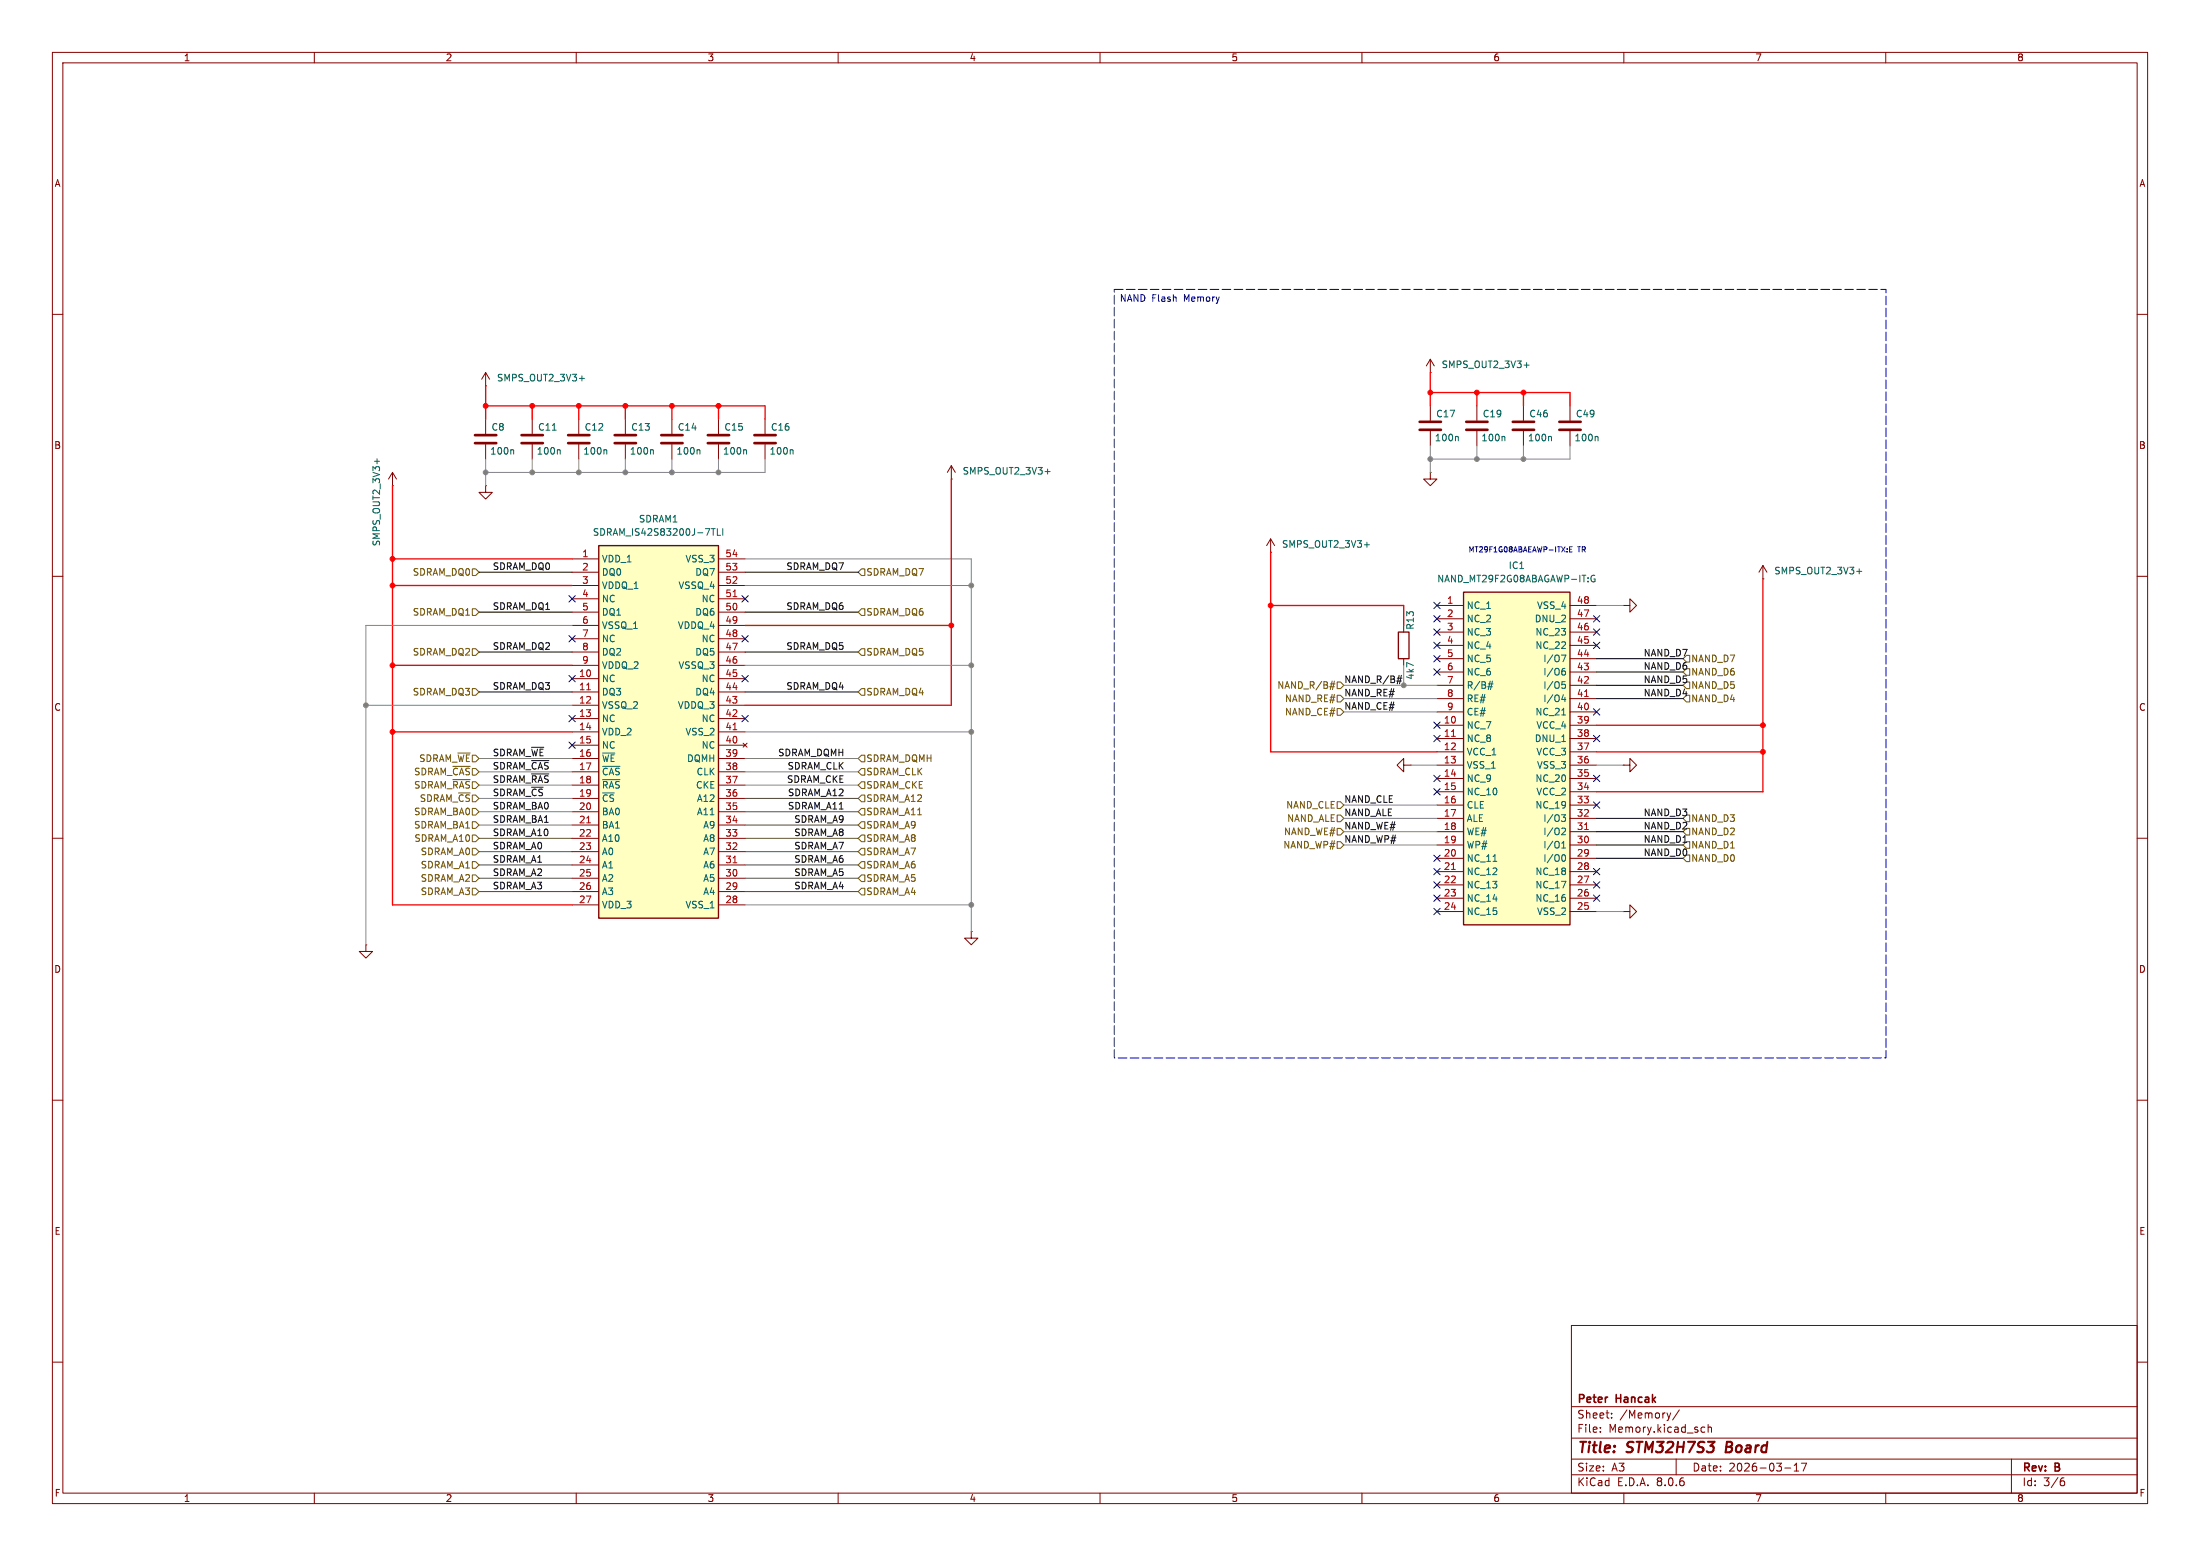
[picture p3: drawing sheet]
<svg xmlns="http://www.w3.org/2000/svg" width="420mm" height="297mm" viewBox="0 0 420 297" stroke-linecap="round" stroke-linejoin="round" font-family="sans-serif">
<g fill="none" stroke="#840000" stroke-width=".19">
<path d="M10 10h400v277h-400zM12 12h396v273h-396zM60 10v2M110 10v2M160 10v2M210 10v2M260 10v2M310 10v2M360 10v2M10 60h2M408 60h2M10 110h2"/>
<path d="M408 110h2M10 160h2M408 160h2M69.8 180.3v1.3h-1.2l1.2 1.3 1.3-1.3h-1.3M69.8 180.3h.1M10 210h2M408 210h2M10 260h2M300 253h108v32h-108zM408 260h2M300 278.5h108M300 274.5h108"/>
<path d="M300 268.5h108M305.5 273.2v.2M305.5 272.5v.1M307.7 270.5v.2M307.7 269.8v.1M318.9 269.7l-.3 1M320 278.5v3M320.6 269.1l-1.3 1.9M325 272.4l.4 .1M325.4 273.3l-.4 .1M326.1 272.5l.2-.1 .4 .1v.9M326.1 271.9v1.5"/>
<path d="M342.5 279.7l.4-.4v1.5M343.9 279.3h1l-.7 1.5M384 278.5v6.5M60 285v2M110 285v2M160 285v2M210 285v2M260 285v2M300 281.5h108M310 285v2M340.7 280.2h1.2M342.5 280.8h.9"/>
<path d="M360 285v2M393.6 282.7h.3l.3 .2-.1 .5-.5 .2M394 282.1l-.4 .1"/>
</g>
<path d="M329.7 275.2l-.3 2h.8" fill="none" stroke="#840000" stroke-width=".4"/>
<path d="M114.3 104.1h22.9v71.2h-22.9z" fill="#ffffc2"/>
<path d="M114.3 104.1h22.9v71.2h-22.9zM267 120.7h2v5h-2z" fill="none" stroke="#840000" stroke-width=".25"/>
<g fill="none" stroke="#840000" stroke-width=".19">
<path d="M92.7 73.7h.1M92.7 71.1v2.6M92.7 71.1l-.8 1.3M92.7 71.1l.8 1.3M74.9 92.7h.1M74.9 90.2l-.7 1.2M74.9 90.2v2.5M74.9 90.2l.8 1.2M92.7 92.7v1.3h-1.3l1.3 1.3 1.3-1.3h-1.3M92.7 92.7h.1M92.7 80v2.8M92.7 84.8v2.8"/>
<path d="M101.6 80v2.8M101.6 84.8v2.8M110.5 80v2.8M110.5 84.8v2.8M119.4 80v2.8M119.4 84.8v2.8M128.3 80v2.8M128.3 84.8v2.8M137.2 80v2.8M137.2 84.8v2.8M146 80v2.8M146 84.8v2.8"/>
<path d="M181.6 91.4h.1M181.6 88.9l-.8 1.3M181.6 88.9v2.5M181.6 88.9l.8 1.3M109.2 106.7h5.1M109.2 109.2h5.1M109.2 111.8h5.1M109.2 114.3h5.1M109.2 119.4h5.1M109.2 116.8h5.1M137.2 106.7h5M137.2 109.2h5"/>
<path d="M137.2 111.8h5M137.2 114.3h5M137.2 119.4h5M137.2 116.8h5M242.6 105.4h.1M242.6 102.9l-.8 1.2M242.6 102.9v2.5M242.6 102.9l.7 1.2M268 119.4v1.3M309.9 115.6h1.2v1.2l1.3-1.2-1.3-1.3v1.3M309.9 115.6h.1M109.2 129.5h5.1"/>
<path d="M109.2 132.1h5.1M109.2 134.6h5.1M109.2 137.2h5.1M109.2 139.7h5.1M109.2 127h5.1M109.2 124.5h5.1M109.2 121.9h5.1M137.2 129.5h5M137.2 132.1h5M137.2 134.6h5M137.2 137.2h5M137.2 139.7h5"/>
<path d="M137.2 127h5M137.2 124.5h5M137.2 121.9h5M268 125.7v1.3M109.2 142.2h5.1M109.2 144.8h5.1M109.2 147.3h5.1M109.2 149.9h5.1M109.2 152.4h5.1M109.2 154.9h5.1M109.2 157.5h5.1M137.2 142.2h5"/>
<path d="M137.2 144.8h5M137.2 147.3h5M137.2 149.9h5M137.2 152.4h5M137.2 154.9h5M137.2 157.5h5M141.9 141.9l.7 .7M142.6 141.9l-.7 .7M268 146.1v1.2l-1.3-1.2 1.3-1.3v1.3h1.2M269.2 146.1h.1M309.9 146.1h1.2v1.2l1.3-1.2-1.3-1.3v1.3M309.9 146.1h.1"/>
<path d="M109.2 160h5.1M109.2 162.6h5.1M109.2 165.1h5.1M109.2 167.6h5.1M109.2 170.2h5.1M109.2 172.7h5.1M137.2 160h5M137.2 162.6h5M137.2 165.1h5M137.2 167.6h5M137.2 170.2h5M137.2 172.7h5"/>
<path d="M185.4 177.8v1.3h-1.3l1.3 1.2 1.3-1.2h-1.3M185.4 177.8h.1"/>
</g>
<path d="M139.9 113.9h.8M112 131.7h.7M139.9 139.3h.8M112 157.1h.7M139.9 164.7h.8" fill="none" stroke="#a90000" stroke-width=".19"/>
<g fill="none" stroke="#006464" stroke-width=".19">
<path d="M110.6 72.2h1M72 87.6v.9M97.9 85.8l.2 .2v.7M105.4 82.1h.8M106.8 85.8l.1 .2v.7M115.7 85.8l.1 .2v.7M124.5 85.8l.2 .2v.7M133.4 85.8l.2 .2v.7M142.3 85.8l.2 .2v.7M151.2 85.8l.2 .2v.7M199.5 90h1M135.8 100.9h.7"/>
<path d="M136.2 100.9v1.3M136.9 100.9v1.3h.7M138 100.9v1.3M260.5 104h.9M115 146.3h3.3M115 148.8h3.3"/>
</g>
<g fill="none" stroke="#840000" stroke-width=".51">
<path d="M90.7 84.6h4M90.7 83.1h4M99.6 84.6h4M99.6 83.1h4M108.5 84.6h4M108.5 83.1h4M117.3 84.6h4.1M117.3 83.1h4.1M126.2 84.6h4.1M126.2 83.1h4.1M135.1 84.6h4.1M135.1 83.1h4.1"/>
<path d="M144 84.6h4.1M144 83.1h4.1"/>
</g>
<path d="M279.4 113h20.3v63.5h-20.3z" fill="#ffffc2"/>
<path d="M279.4 113h20.3v63.5h-20.3z" fill="none" stroke="#840000" stroke-width=".25"/>
<g fill="none" stroke="#840000" stroke-width=".19">
<path d="M273 71.1h.1M273 68.6v2.5M273 77.5v2.8M273 68.6l-.7 1.3M273 68.6l.8 1.3M281.9 77.5v2.8M290.8 77.5v2.8M299.7 77.5v2.8M273 90.2v1.2h-1.2l1.2 1.3 1.3-1.3h-1.3M273 90.2h.1M273 82.3v2.8M281.9 82.3v2.8"/>
<path d="M290.8 82.3v2.8M299.7 82.3v2.8M274.3 115.6h5.1M274.3 118.1h5.1M299.7 115.6h5.1M299.7 118.1h5.1M336.5 110.5h.1M336.5 108l-.7 1.2M336.5 108v2.5M336.5 108l.8 1.2M274.3 138.4h5.1M274.3 120.7h5.1"/>
<path d="M274.3 123.2h5.1M274.3 135.9h5.1M274.3 133.4h5.1M274.3 130.8h5.1M274.3 128.3h5.1M274.3 125.7h5.1M299.7 138.4h5.1M299.7 120.7h5.1M299.7 123.2h5.1M299.7 135.9h5.1M299.7 133.4h5.1M299.7 130.8h5.1"/>
<path d="M299.7 128.3h5.1M299.7 125.7h5.1M274.3 141h5.1M274.3 143.5h5.1M274.3 146.1h5.1M274.3 148.6h5.1M274.3 151.1h5.1M274.3 153.7h5.1M274.3 156.2h5.1M274.3 158.8h5.1M299.7 141h5.1M299.7 143.5h5.1"/>
<path d="M299.7 146.1h5.1M299.7 148.6h5.1M299.7 151.1h5.1M299.7 153.7h5.1M299.7 156.2h5.1M299.7 158.8h5.1M274.3 161.3h5.1M274.3 163.8h5.1M274.3 166.4h5.1M274.3 168.9h5.1M274.3 171.5h5.1M274.3 174h5.1"/>
<path d="M299.7 161.3h5.1M299.7 163.8h5.1M299.7 166.4h5.1M299.7 168.9h5.1M299.7 171.5h5.1M299.7 174h5.1M309.9 174h1.2v1.3l1.3-1.3-1.3-1.3v1.3M309.9 174h.1"/>
</g>
<path d="M302.5 132.9h.7M277.1 140.6h.7M302.5 158.3h.7M277.1 166h.7" fill="none" stroke="#a90000" stroke-width=".19"/>
<g fill="none" stroke="#006464" stroke-width=".19">
<path d="M290.9 69.7h1M278.2 83.3l.2 .2v.6M287.1 83.3l.2 .2v.6M296 83.3l.2 .2v.6M304.9 83.3l.2 .2v.6M304.4 109.9a.59 .59 0 0 0-.7 .5 .59 .59 0 0 0 .7 .6l.1-.5h-.2M354.4 109.1h1M284 131.1h.9M284.1 130.5h.9M284.5 130l-.4 1.6M284.9 130l-.4 1.6M298.1 125h.8l-.5 1.3"/>
<path d="M298.1 136.5h.8M298.2 130.1h.6M298.3 130.6h.3l.3 .2-.2 .5-.4 .1M298.4 128.1h.3l.2 .2-.1 .4-.4 .1M298.4 132.6l-.3 .9h.8M298.7 133.1v.8M298.7 127.6h-.3M298.1 155.5h.8l-.5 .5 .4 .1 .1 .4-.3 .3h-.3M298.3 158.1h.4l.2 .3-.8 .9h.8M285 164.4h.8M298.1 161.9h.8M298.1 161l.4-.4v1.3"/>
<path d="M298.3 163.2l.1-.1a.68 .68 0 0 1 .5 .7 .68 .68 0 0 1-.5 .6l-.1-.1"/>
</g>
<path d="M271 82h4.1M271 80.5h4.1M279.9 82h4.1M279.9 80.5h4.1M288.8 82h4.1M288.8 80.5h4.1M297.7 82h4.1M297.7 80.5h4.1" fill="none" stroke="#840000" stroke-width=".51"/>
<g fill="none" stroke="#725600" stroke-width=".19">
<path d="M90.2 108.6h.6l.6 .6-.6 .7h-.6zM90.2 116.2h.6l.6 .6-.6 .7h-.6zM164.5 108.6h.6v1.3h-.6l-.7-.7zM164.5 116.2h.6v1.3h-.6l-.7-.7zM90.2 123.8h.6l.6 .7-.6 .6h-.6zM90.2 131.4h.6l.6 .7-.6 .6h-.6zM164.5 131.4h.6v1.3h-.6l-.7-.6zM164.5 123.8h.6v1.3h-.6l-.7-.6zM253.8 131.1h.9M254 130.5h.9M254.3 130l-.3 1.6M254.7 130l-.3 1.6"/>
<path d="M255.3 135.3h.6l.6 .6-.6 .6h-.6zM255.3 130.2h.6l.6 .6-.6 .6h-.6zM255.3 132.7h.6l.6 .7-.6 .6h-.6zM321.3 133.4l.6-.7h.7v1.3h-.7zM321.3 130.8l.6-.6h.7v1.2h-.7zM321.3 128.3l.6-.7h.7v1.3h-.7zM321.9 125.1h.7v1.3h-.7l-.6-.7zM86.4 148.8h3.4M86.4 146.3h3.4M90.2 159.4h.6l.6 .6-.6 .7h-.6zM90.2 156.8h.6l.6 .7-.6 .6h-.6zM90.2 154.3h.6l.6 .6-.6 .7h-.6z"/>
<path d="M164.5 149.2h.6v1.3h-.6l-.7-.6zM164.5 159.4h.6v1.3h-.6l-.7-.7zM164.5 156.8h.6v1.3h-.6l-.7-.6zM164.5 154.3h.6v1.3h-.6l-.7-.7zM164.5 151.8h.6v1.2h-.6l-.7-.6zM164.5 144.1h.6v1.3h-.6l-.7-.6zM164.5 146.7h.6v1.3h-.6l-.7-.7zM255.3 158.1h.6l.6 .7-.6 .6h-.6zM255.3 153h.6l.6 .7-.6 .6h-.6zM255.3 155.6h.6l.6 .6-.6 .6h-.6zM321.3 156.2l.6-.6h.7v1.2h-.7zM321.3 158.8l.6-.7h.7v1.3h-.7z"/>
<path d="M90.2 169.5h.6l.6 .7-.6 .6h-.6zM90.2 164.5h.6l.6 .6-.6 .6h-.6zM90.2 167h.6l.6 .6-.6 .7h-.6zM90.2 161.9h.6l.6 .7-.6 .6h-.6zM164.5 164.5h.6v1.2h-.6l-.7-.6zM164.5 169.5h.6v1.3h-.6l-.7-.6zM164.5 161.9h.6v1.3h-.6l-.7-.6zM164.5 167h.6v1.3h-.6l-.7-.7zM255.3 160.7h.6l.6 .6-.6 .6h-.6zM321.3 163.8l.6-.6h.7v1.3h-.7zM321.9 160.7h.7v1.2h-.7l-.6-.6z"/>
</g>
<path d="M266.6 130h.9M266.7 129.5h.9M267.1 128.9l-.4 1.6M267.5 128.9l-.3 1.6M101.5 145.2h3.3M101.5 147.7h3.3" fill="none" stroke="#0f0f0f" stroke-width=".19"/>
<path d="M299.6 104.8h.4M300.1 104.4h-.5v1h.5" fill="none" stroke="#0000c2" stroke-width=".19"/>
<path d="M212.7 55.2h147.3v146.7h-147.3z" fill="none" stroke="#0000c2" stroke-width=".19" stroke-dasharray="1.7 .6"/>
<g fill="none" stroke="#848484" stroke-width=".19">
<path d="M92.7 87.6v5.1M101.6 87.6v2.6M110.5 87.6v2.6M119.4 87.6v2.6M128.3 87.6v2.6M137.2 87.6v2.6M146 87.6v2.6h-53.3M273 85.1v5.1M281.9 85.1v2.5M290.8 85.1v2.5M299.7 85.1v2.5h-26.7M109.2 119.4h-39.4v60.9"/>
<path d="M142.2 106.7h43.2v71.1M142.2 111.8h43.2M304.8 115.6h5.1M69.8 134.6h39.4M142.2 139.7h43.2M142.2 127h43.2M256.5 130.8h17.8M256.5 135.9h17.8M256.5 133.4h17.8M268 127v3.8M91.4 147.3h17.8M91.4 144.8h17.8"/>
<path d="M91.4 157.5h17.8M91.4 149.9h17.8M91.4 154.9h17.8M91.4 152.4h17.8M142.2 147.3h21.6M142.2 144.8h21.6M142.2 149.9h21.6M256.5 153.7h17.8M256.5 158.8h17.8M256.5 156.2h17.8M269.2 146.1h5.1M304.8 146.1h5.1"/>
<path d="M142.2 172.7h43.2M256.5 161.3h17.8M304.8 174h5.1"/>
</g>
<g fill="none" stroke="#f00" stroke-width=".25">
<path d="M92.7 77.5h53.3v2.5M92.7 73.7v6.3M101.6 77.5v2.5M110.5 77.5v2.5M119.4 77.5v2.5M128.3 77.5v2.5M137.2 77.5v2.5M273 74.9h26.7v2.6M273 71.1v6.4M281.9 74.9v2.6M290.8 74.9v2.6M74.9 92.7v80h34.3"/>
<path d="M181.6 91.4v43.2h-39.4M74.9 106.7h34.3M74.9 111.8h34.3M142.2 119.4h39.4M242.6 105.4v38.1h31.7M242.6 115.6h25.4v3.8M336.5 110.5v40.6h-31.7M74.9 127h34.3M74.9 139.7h34.3M304.8 138.4h31.7M304.8 143.5h31.7"/>
</g>
<g fill="none" stroke="#484848" stroke-width=".19">
<path d="M142.2 157.5h21.6M142.2 154.9h21.6M142.2 152.4h21.6M91.4 165.1h17.8M91.4 167.6h17.8M91.4 170.2h17.8M91.4 160h17.8M91.4 162.6h17.8M142.2 165.1h21.6M142.2 167.6h21.6M142.2 170.2h21.6M142.2 160h21.6"/>
<path d="M142.2 162.6h21.6"/>
</g>
<g fill="none" stroke="#000" stroke-width=".19">
<path d="M91.4 109.2h17.8M91.4 116.8h17.8M142.2 109.2h21.6M142.2 116.8h21.6M91.4 124.5h17.8M91.4 132.1h17.8M142.2 124.5h21.6M142.2 132.1h21.6M304.8 125.7h16.5M304.8 133.4h16.5M304.8 128.3h16.5M304.8 130.8h16.5"/>
<path d="M304.8 156.2h16.5M304.8 158.8h16.5M304.8 161.3h16.5M304.8 163.8h16.5"/>
</g>
<g fill="none" stroke="#000084" stroke-width=".19">
<path d="M108.6 113.7l1.2 1.2M109.8 113.7l-1.2 1.2M141.6 113.7l1.2 1.2M142.8 113.7l-1.2 1.2M273.7 117.5l1.2 1.2M273.7 115l1.2 1.2M274.9 117.5l-1.2 1.2M274.9 115l-1.2 1.2M304.2 117.5l1.2 1.2M305.4 117.5l-1.2 1.2M108.6 128.9l1.2 1.2M108.6 121.3l1.2 1.2"/>
<path d="M108.6 136.6l1.2 1.2M109.8 128.9l-1.2 1.2M109.8 121.3l-1.2 1.2M109.8 136.6l-1.2 1.2M141.6 128.9l1.2 1.2M141.6 136.6l1.2 1.2M141.6 121.3l1.2 1.2M142.8 128.9l-1.2 1.2M142.8 136.6l-1.2 1.2M142.8 121.3l-1.2 1.2M273.7 127.7l1.2 1.2M273.7 125.1l1.2 1.2"/>
<path d="M273.7 122.6l1.2 1.2M273.7 120l1.2 1.3M273.7 137.8l1.2 1.2M274.9 127.7l-1.2 1.2M274.9 125.1l-1.2 1.2M274.9 122.6l-1.2 1.2M274.9 120l-1.2 1.3M274.9 137.8l-1.2 1.2M304.2 135.3l1.2 1.2M304.2 122.6l1.2 1.2M304.2 120l1.2 1.3M305.4 135.3l-1.2 1.2"/>
<path d="M305.4 122.6l-1.2 1.2M305.4 120l-1.2 1.3M108.6 141.6l1.2 1.2M109.8 141.6l-1.2 1.2M273.7 150.5l1.2 1.2M273.7 140.4l1.2 1.2M273.7 148l1.2 1.2M274.9 148l-1.2 1.2M274.9 150.5l-1.2 1.2M274.9 140.4l-1.2 1.2M304.2 148l1.2 1.2M304.2 140.4l1.2 1.2"/>
<path d="M304.2 153.1l1.2 1.2M305.4 148l-1.2 1.2M305.4 140.4l-1.2 1.2M305.4 153.1l-1.2 1.2M273.7 168.3l1.2 1.2M273.7 170.8l1.2 1.3M273.7 163.2l1.2 1.2M273.7 165.8l1.2 1.2M273.7 173.4l1.2 1.2M274.9 170.8l-1.2 1.3M274.9 165.8l-1.2 1.2M274.9 168.3l-1.2 1.2"/>
<path d="M274.9 163.2l-1.2 1.2M274.9 173.4l-1.2 1.2M304.2 168.3l1.2 1.2M304.2 165.8l1.2 1.2M304.2 170.8l1.2 1.3M305.4 168.3l-1.2 1.2M305.4 165.8l-1.2 1.2M305.4 170.8l-1.2 1.3"/>
</g>
<g fill="#848484" stroke="#848484" stroke-width=".19">
<circle cx="290.8" cy="87.6" r=".46"/>
<circle cx="281.9" cy="87.6" r=".46"/>
<circle cx="273" cy="87.6" r=".46"/>
<circle cx="268" cy="130.8" r=".46"/>
<circle cx="185.4" cy="139.7" r=".46"/>
<circle cx="185.4" cy="172.7" r=".46"/>
<circle cx="185.4" cy="111.8" r=".46"/>
<circle cx="128.3" cy="90.2" r=".46"/>
<circle cx="137.2" cy="90.2" r=".46"/>
<circle cx="119.4" cy="90.2" r=".46"/>
<circle cx="110.5" cy="90.2" r=".46"/>
<circle cx="92.7" cy="90.2" r=".46"/>
<circle cx="101.6" cy="90.2" r=".46"/>
<circle cx="69.8" cy="134.6" r=".46"/>
<circle cx="185.4" cy="127" r=".46"/>
</g>
<g fill="#f00" stroke="#f00" stroke-width=".19">
<circle cx="242.6" cy="115.6" r=".46"/>
<circle cx="281.9" cy="74.9" r=".46"/>
<circle cx="273" cy="74.9" r=".46"/>
<circle cx="290.8" cy="74.9" r=".46"/>
<circle cx="336.5" cy="138.4" r=".46"/>
<circle cx="336.5" cy="143.5" r=".46"/>
<circle cx="128.3" cy="77.5" r=".46"/>
<circle cx="119.4" cy="77.5" r=".46"/>
<circle cx="137.2" cy="77.5" r=".46"/>
<circle cx="110.5" cy="77.5" r=".46"/>
<circle cx="74.9" cy="111.8" r=".46"/>
<circle cx="74.9" cy="106.7" r=".46"/>
<circle cx="92.7" cy="77.5" r=".46"/>
<circle cx="101.6" cy="77.5" r=".46"/>
<circle cx="74.9" cy="139.7" r=".46"/>
<circle cx="74.9" cy="127" r=".46"/>
<circle cx="181.6" cy="119.4" r=".46"/>
</g>
<g font-size="2.8" fill="#840000">
<text x="301" y="277.9">Title:</text>
<text x="310.6" y="277.9">STM32H7S3</text>
<text x="330.3" y="277.9">Board</text>
</g>
<g font-size="2.1" fill="#840000">
<text x="301" y="268.2">Peter</text>
<text x="308.6" y="268.2">Hancak</text>
<text x="301" y="273.7">File:</text>
<text x="301" y="271">Sheet:</text>
<text x="307.1" y="273.7">Memory.kicad_sch</text>
<text x="309.2" y="271">/Memory/</text>
<text x="301" y="281.1">Size:</text>
<text x="307.6" y="281.1">A3</text>
<text x="323" y="281.1">Date:</text>
<text x="330" y="281.1">2026-03-17</text>
<text x="386" y="281.3">Rev:</text>
<text x="392.4" y="281.3">B</text>
<text x="301" y="283.9">KiCad</text>
<text x="308.7" y="283.9">E.D.A.</text>
<text x="316.3" y="283.9">8.0.6</text>
<text x="386" y="283.9">Id:</text>
<text x="390.1" y="283.9">3/6</text>
</g>
<g font-size="1.8" fill="#840000">
<text x="35" y="11.9">1</text>
<text x="85" y="11.9">2</text>
<text x="135" y="11.9">3</text>
<text x="185" y="11.9">4</text>
<text x="235" y="11.9">5</text>
<text x="285" y="11.9">6</text>
<text x="335" y="11.9">7</text>
<text x="385" y="11.9">8</text>
<text x="10.3" y="35.9">A</text>
<text x="408.3" y="35.9">A</text>
<text x="10.3" y="85.9">B</text>
<text x="408.2" y="85.9">B</text>
<text x="10.3" y="135.9">C</text>
<text x="408.2" y="135.9">C</text>
<text x="10.3" y="185.9">D</text>
<text x="408.2" y="185.9">D</text>
<text x="10.3" y="235.9">E</text>
<text x="408.3" y="235.9">E</text>
<text x="10.3" y="285.9">F</text>
<text x="35" y="286.9">1</text>
<text x="85" y="286.9">2</text>
<text x="135" y="286.9">3</text>
<text x="185" y="286.9">4</text>
<text x="235" y="286.9">5</text>
<text x="285" y="286.9">6</text>
<text x="335" y="286.9">7</text>
<text x="385" y="286.9">8</text>
<text x="408.3" y="285.9">F</text>
</g>
<g font-size="1.8" fill="#0000c2">
<text x="213.7" y="57.9">NAND Flash</text>
<text x="226.1" y="57.9">Memory</text>
</g>
<g font-size="1.8" fill="#006464">
<text x="275.1" y="70.5">SMPS_OUT2_3V3+</text>
<text x="94.8" y="73">SMPS_OUT2_3V3+</text>
<text x="93.7" y="82.4">C8</text>
<text x="102.6" y="82.4">C11</text>
<text x="111.5" y="82.4">C12</text>
<text x="120.4" y="82.4">C13</text>
<text x="129.3" y="82.4">C14</text>
<text x="138.2" y="82.4">C15</text>
<text x="147.1" y="82.4">C16</text>
<text x="274.1" y="79.9">C17</text>
<text x="283" y="79.9">C19</text>
<text x="291.9" y="79.9">C46</text>
<text x="300.7" y="79.9">C49</text>
<text x="93.5" y="87">100n</text>
<text x="102.4" y="87">100n</text>
<text x="111.3" y="87">100n</text>
<text x="120.2" y="87">100n</text>
<text x="129" y="87">100n</text>
<text x="137.9" y="87">100n</text>
<text x="146.8" y="87">100n</text>
<text x="273.8" y="84.4">100n</text>
<text x="282.7" y="84.4">100n</text>
<text x="291.6" y="84.4">100n</text>
<text x="300.5" y="84.4">100n</text>
<text x="183.7" y="90.8">SMPS_OUT2_3V3+</text>
<text x="121.9" y="99.9">SDRAM1</text>
<text x="72.7" y="104.4" transform="rotate(-90 72.7 104.4)">SMPS_OUT2_3V3+</text>
<text x="113.1" y="102.5">SDRAM_IS42S83200J-7TLI</text>
<text x="114.8" y="107.5">VDD_1</text>
<text x="130.8" y="107.5">VSS_3</text>
<text x="244.6" y="104.7">SMPS_OUT2_3V3+</text>
<text x="114.8" y="110.1">DQ0</text>
<text x="114.8" y="112.6">VDDQ_1</text>
<text x="129.4" y="112.6">VSSQ_4</text>
<text x="132.6" y="110.1">DQ7</text>
<text x="274.3" y="111.4">NAND_MT29F2G08ABAGAWP-IT:G</text>
<text x="287.9" y="108.8">IC1</text>
<text x="338.6" y="109.8">SMPS_OUT2_3V3+</text>
<text x="114.8" y="115.2">NC</text>
<text x="114.8" y="117.7">DQ1</text>
<text x="132.6" y="117.7">DQ6</text>
<text x="133.8" y="115.2">NC</text>
<text x="279.9" y="116.4">NC_1</text>
<text x="279.9" y="119">NC_2</text>
<text x="292.9" y="119">DNU_2</text>
<text x="293.3" y="116.4">VSS_4</text>
<text x="114.8" y="120.2">VSSQ_1</text>
<text x="114.8" y="122.8">NC</text>
<text x="114.8" y="125.3">DQ2</text>
<text x="129.3" y="120.2">VDDQ_4</text>
<text x="132.6" y="125.3">DQ5</text>
<text x="133.8" y="122.8">NC</text>
<text x="270.1" y="120.3" transform="rotate(-90 270.1 120.3)">R13</text>
<text x="279.9" y="121.5">NC_3</text>
<text x="279.9" y="124.1">NC_4</text>
<text x="293" y="124.1">NC_22</text>
<text x="293" y="121.5">NC_23</text>
<text x="114.8" y="130.4">NC</text>
<text x="114.8" y="127.9">VDDQ_2</text>
<text x="129.4" y="127.9">VSSQ_3</text>
<text x="133.8" y="130.4">NC</text>
<text x="270.1" y="129.8" transform="rotate(-90 270.1 129.8)">4k7</text>
<text x="279.9" y="126.6">NC_5</text>
<text x="279.9" y="129.1">NC_6</text>
<text x="279.9" y="131.7">R/B#</text>
<text x="294.5" y="131.7">I/O5</text>
<text x="294.5" y="129.1">I/O6</text>
<text x="294.5" y="126.6">I/O7</text>
<text x="114.8" y="132.9">DQ3</text>
<text x="114.8" y="135.5">VSSQ_2</text>
<text x="129.3" y="135.5">VDDQ_3</text>
<text x="132.6" y="132.9">DQ4</text>
<text x="279.9" y="134.2">RE#</text>
<text x="279.9" y="136.8">CE#</text>
<text x="293" y="136.8">NC_21</text>
<text x="294.5" y="134.2">I/O4</text>
<text x="114.8" y="138">NC</text>
<text x="114.8" y="140.6">VDD_2</text>
<text x="114.8" y="143.1">NC</text>
<text x="130.8" y="140.6">VSS_2</text>
<text x="133.8" y="143.1">NC</text>
<text x="133.8" y="138">NC</text>
<text x="279.9" y="139.3">NC_7</text>
<text x="279.9" y="141.8">NC_8</text>
<text x="292.9" y="141.8">DNU_1</text>
<text x="293.2" y="139.3">VCC_4</text>
<text x="114.8" y="145.6">~{WE}</text>
<text x="114.8" y="148.2">~{CAS}</text>
<text x="131.1" y="145.6">DQMH</text>
<text x="132.9" y="148.2">CLK</text>
<text x="279.9" y="144.4">VCC_1</text>
<text x="279.9" y="146.9">VSS_1</text>
<text x="279.9" y="149.5">NC_9</text>
<text x="293" y="149.5">NC_20</text>
<text x="293.2" y="144.4">VCC_3</text>
<text x="293.3" y="146.9">VSS_3</text>
<text x="114.8" y="150.7">~{RAS}</text>
<text x="114.8" y="153.3">~{CS}</text>
<text x="114.8" y="155.8">BA0</text>
<text x="132.8" y="150.7">CKE</text>
<text x="132.9" y="155.8">A11</text>
<text x="132.9" y="153.3">A12</text>
<text x="279.9" y="152">NC_10</text>
<text x="279.9" y="154.5">CLE</text>
<text x="293" y="154.5">NC_19</text>
<text x="293.2" y="152">VCC_2</text>
<text x="114.8" y="158.3">BA1</text>
<text x="114.8" y="160.9">A10</text>
<text x="134.2" y="160.9">A8</text>
<text x="134.2" y="158.3">A9</text>
<text x="279.9" y="157.1">ALE</text>
<text x="279.9" y="159.6">WE#</text>
<text x="294.5" y="159.6">I/O2</text>
<text x="294.5" y="157.1">I/O3</text>
<text x="114.8" y="163.4">A0</text>
<text x="114.8" y="166">A1</text>
<text x="134.2" y="166">A6</text>
<text x="134.2" y="163.4">A7</text>
<text x="279.9" y="162.2">WP#</text>
<text x="279.9" y="164.7">NC_11</text>
<text x="279.9" y="167.2">NC_12</text>
<text x="293" y="167.2">NC_18</text>
<text x="294.5" y="164.7">I/O0</text>
<text x="294.5" y="162.2">I/O1</text>
<text x="114.8" y="168.5">A2</text>
<text x="114.8" y="171">A3</text>
<text x="114.8" y="173.6">VDD_3</text>
<text x="130.8" y="173.6">VSS_1</text>
<text x="134.2" y="171">A4</text>
<text x="134.2" y="168.5">A5</text>
<text x="279.9" y="169.8">NC_13</text>
<text x="279.9" y="172.3">NC_14</text>
<text x="293" y="172.3">NC_16</text>
<text x="293" y="169.8">NC_17</text>
<text x="279.9" y="174.9">NC_15</text>
<text x="293.3" y="174.9">VSS_2</text>
</g>
<g font-size="1.8" fill="#a90000">
<text x="111.1" y="106.4">1</text>
<text x="138.4" y="106.4">54</text>
<text x="111.1" y="109">2</text>
<text x="111.1" y="111.5">3</text>
<text x="138.4" y="111.5">52</text>
<text x="138.4" y="109">53</text>
<text x="111.1" y="114">4</text>
<text x="111.1" y="116.6">5</text>
<text x="111.1" y="119.1">6</text>
<text x="138.4" y="119.1">49</text>
<text x="138.4" y="116.6">50</text>
<text x="138.4" y="114">51</text>
<text x="276.2" y="115.3">1</text>
<text x="276.2" y="117.9">2</text>
<text x="300.9" y="117.9">47</text>
<text x="300.9" y="115.3">48</text>
<text x="111.1" y="121.7">7</text>
<text x="111.1" y="124.2">8</text>
<text x="138.4" y="124.2">47</text>
<text x="138.4" y="121.7">48</text>
<text x="276.2" y="120.4">3</text>
<text x="276.2" y="122.9">4</text>
<text x="276.2" y="125.5">5</text>
<text x="300.9" y="125.5">44</text>
<text x="300.9" y="122.9">45</text>
<text x="300.9" y="120.4">46</text>
<text x="110.4" y="129.3">10</text>
<text x="110.4" y="131.8">11</text>
<text x="111.1" y="126.7">9</text>
<text x="138.4" y="131.8">44</text>
<text x="138.4" y="129.3">45</text>
<text x="138.4" y="126.7">46</text>
<text x="276.2" y="128">6</text>
<text x="276.2" y="130.6">7</text>
<text x="300.9" y="130.6">42</text>
<text x="300.9" y="128">43</text>
<text x="110.4" y="134.4">12</text>
<text x="110.4" y="136.9">13</text>
<text x="138.4" y="136.9">42</text>
<text x="138.4" y="134.4">43</text>
<text x="276.2" y="133.1">8</text>
<text x="276.2" y="135.6">9</text>
<text x="300.9" y="135.6">40</text>
<text x="300.9" y="133.1">41</text>
<text x="110.4" y="139.4">14</text>
<text x="110.4" y="142">15</text>
<text x="138.4" y="142">40</text>
<text x="138.4" y="139.4">41</text>
<text x="275.5" y="138.2">10</text>
<text x="275.5" y="140.7">11</text>
<text x="275.5" y="143.3">12</text>
<text x="300.9" y="143.3">37</text>
<text x="300.9" y="140.7">38</text>
<text x="300.9" y="138.2">39</text>
<text x="110.4" y="144.5">16</text>
<text x="110.4" y="147.1">17</text>
<text x="110.4" y="149.6">18</text>
<text x="138.4" y="149.6">37</text>
<text x="138.4" y="147.1">38</text>
<text x="138.4" y="144.5">39</text>
<text x="275.5" y="145.8">13</text>
<text x="275.5" y="148.3">14</text>
<text x="300.9" y="148.3">35</text>
<text x="300.9" y="145.8">36</text>
<text x="110.4" y="152.1">19</text>
<text x="110.4" y="154.7">20</text>
<text x="138.4" y="154.7">35</text>
<text x="138.4" y="152.1">36</text>
<text x="275.5" y="150.9">15</text>
<text x="275.5" y="153.4">16</text>
<text x="275.5" y="156">17</text>
<text x="300.9" y="156">32</text>
<text x="300.9" y="153.4">33</text>
<text x="300.9" y="150.9">34</text>
<text x="110.4" y="157.2">21</text>
<text x="110.4" y="159.8">22</text>
<text x="138.4" y="159.8">33</text>
<text x="138.4" y="157.2">34</text>
<text x="275.5" y="158.5">18</text>
<text x="275.5" y="161">19</text>
<text x="300.9" y="161">30</text>
<text x="300.9" y="158.5">31</text>
<text x="110.4" y="162.3">23</text>
<text x="110.4" y="164.8">24</text>
<text x="110.4" y="167.4">25</text>
<text x="138.4" y="167.4">30</text>
<text x="138.4" y="164.8">31</text>
<text x="138.4" y="162.3">32</text>
<text x="275.5" y="163.6">20</text>
<text x="275.5" y="166.1">21</text>
<text x="300.9" y="166.1">28</text>
<text x="300.9" y="163.6">29</text>
<text x="110.4" y="169.9">26</text>
<text x="110.4" y="172.5">27</text>
<text x="138.4" y="172.5">28</text>
<text x="138.4" y="169.9">29</text>
<text x="275.5" y="168.7">22</text>
<text x="275.5" y="171.2">23</text>
<text x="275.5" y="173.7">24</text>
<text x="300.9" y="173.7">25</text>
<text x="300.9" y="171.2">26</text>
<text x="300.9" y="168.7">27</text>
</g>
<g font-size="1.8" fill="#725600">
<text x="78.7" y="110.1">SDRAM_DQ0</text>
<text x="165.3" y="110.1">SDRAM_DQ7</text>
<text x="78.7" y="117.7">SDRAM_DQ1</text>
<text x="165.3" y="117.7">SDRAM_DQ6</text>
<text x="78.7" y="125.3">SDRAM_DQ2</text>
<text x="165.3" y="125.3">SDRAM_DQ5</text>
<text x="243.7" y="131.7">NAND_R/B#</text>
<text x="322.8" y="131.7">NAND_D5</text>
<text x="322.8" y="129.1">NAND_D6</text>
<text x="322.8" y="126.6">NAND_D7</text>
<text x="78.7" y="132.9">SDRAM_DQ3</text>
<text x="165.3" y="132.9">SDRAM_DQ4</text>
<text x="245.2" y="136.8">NAND_CE#</text>
<text x="245.2" y="134.2">NAND_RE#</text>
<text x="322.8" y="134.2">NAND_D4</text>
<text x="79" y="148.2">SDRAM_~{CAS}</text>
<text x="79.9" y="145.6">SDRAM_~{WE}</text>
<text x="165.3" y="145.6">SDRAM_DQMH</text>
<text x="165.3" y="148.2">SDRAM_CLK</text>
<text x="79" y="155.8">SDRAM_BA0</text>
<text x="79" y="150.7">SDRAM_~{RAS}</text>
<text x="80" y="153.3">SDRAM_~{CS}</text>
<text x="165.3" y="150.7">SDRAM_CKE</text>
<text x="165.3" y="155.8">SDRAM_A11</text>
<text x="165.3" y="153.3">SDRAM_A12</text>
<text x="245.4" y="154.5">NAND_CLE</text>
<text x="79" y="158.3">SDRAM_BA1</text>
<text x="79" y="160.9">SDRAM_A10</text>
<text x="165.3" y="160.9">SDRAM_A8</text>
<text x="165.3" y="158.3">SDRAM_A9</text>
<text x="245" y="159.6">NAND_WE#</text>
<text x="245.6" y="157.1">NAND_ALE</text>
<text x="322.8" y="157.1">NAND_D3</text>
<text x="322.8" y="159.6">NAND_D2</text>
<text x="80.2" y="166">SDRAM_A1</text>
<text x="80.2" y="163.4">SDRAM_A0</text>
<text x="165.3" y="166">SDRAM_A6</text>
<text x="165.3" y="163.4">SDRAM_A7</text>
<text x="244.9" y="162.2">NAND_WP#</text>
<text x="322.8" y="164.7">NAND_D0</text>
<text x="322.8" y="162.2">NAND_D1</text>
<text x="80.2" y="171">SDRAM_A3</text>
<text x="80.2" y="168.5">SDRAM_A2</text>
<text x="165.3" y="171">SDRAM_A4</text>
<text x="165.3" y="168.5">SDRAM_A5</text>
</g>
<g font-size="1.8" fill="#0f0f0f">
<text x="94" y="108.9">SDRAM_DQ0</text>
<text x="150" y="108.9">SDRAM_DQ7</text>
<text x="94" y="116.5">SDRAM_DQ1</text>
<text x="150" y="116.5">SDRAM_DQ6</text>
<text x="94" y="124.1">SDRAM_DQ2</text>
<text x="150" y="124.1">SDRAM_DQ5</text>
<text x="313.7" y="125.4">NAND_D7</text>
<text x="94" y="131.7">SDRAM_DQ3</text>
<text x="150" y="131.7">SDRAM_DQ4</text>
<text x="256.5" y="130.5">NAND_R/B#</text>
<text x="313.7" y="127.9">NAND_D6</text>
<text x="313.7" y="130.5">NAND_D5</text>
<text x="256.5" y="135.5">NAND_CE#</text>
<text x="256.5" y="133">NAND_RE#</text>
<text x="313.7" y="133">NAND_D4</text>
<text x="94" y="147">SDRAM_~{CAS}</text>
<text x="94" y="144.4">SDRAM_~{WE}</text>
<text x="94" y="149.5">SDRAM_~{RAS}</text>
<text x="148.4" y="144.4">SDRAM_DQMH</text>
<text x="150.1" y="149.5">SDRAM_CKE</text>
<text x="150.3" y="147">SDRAM_CLK</text>
<text x="94" y="152.1">SDRAM_~{CS}</text>
<text x="94" y="154.6">SDRAM_BA0</text>
<text x="150.3" y="154.6">SDRAM_A11</text>
<text x="150.3" y="152.1">SDRAM_A12</text>
<text x="256.5" y="153.3">NAND_CLE</text>
<text x="256.5" y="155.9">NAND_ALE</text>
<text x="313.7" y="155.9">NAND_D3</text>
<text x="94" y="157.1">SDRAM_BA1</text>
<text x="94" y="159.7">SDRAM_A10</text>
<text x="151.5" y="157.1">SDRAM_A9</text>
<text x="151.5" y="159.7">SDRAM_A8</text>
<text x="256.5" y="158.4">NAND_WE#</text>
<text x="256.5" y="160.9">NAND_WP#</text>
<text x="313.7" y="160.9">NAND_D1</text>
<text x="313.7" y="158.4">NAND_D2</text>
<text x="94" y="164.8">SDRAM_A1</text>
<text x="94" y="167.3">SDRAM_A2</text>
<text x="94" y="162.2">SDRAM_A0</text>
<text x="151.5" y="162.2">SDRAM_A7</text>
<text x="151.5" y="164.8">SDRAM_A6</text>
<text x="151.5" y="167.3">SDRAM_A5</text>
<text x="313.7" y="163.5">NAND_D0</text>
<text x="94" y="169.8">SDRAM_A3</text>
<text x="151.5" y="169.8">SDRAM_A4</text>
</g>
<g font-size="1.4" fill="#0000c2">
<text x="280.2" y="105.6">MT29F1G08ABAEAWP-ITX:E</text>
<text x="301.2" y="105.6">TR</text>
</g>
</svg>
